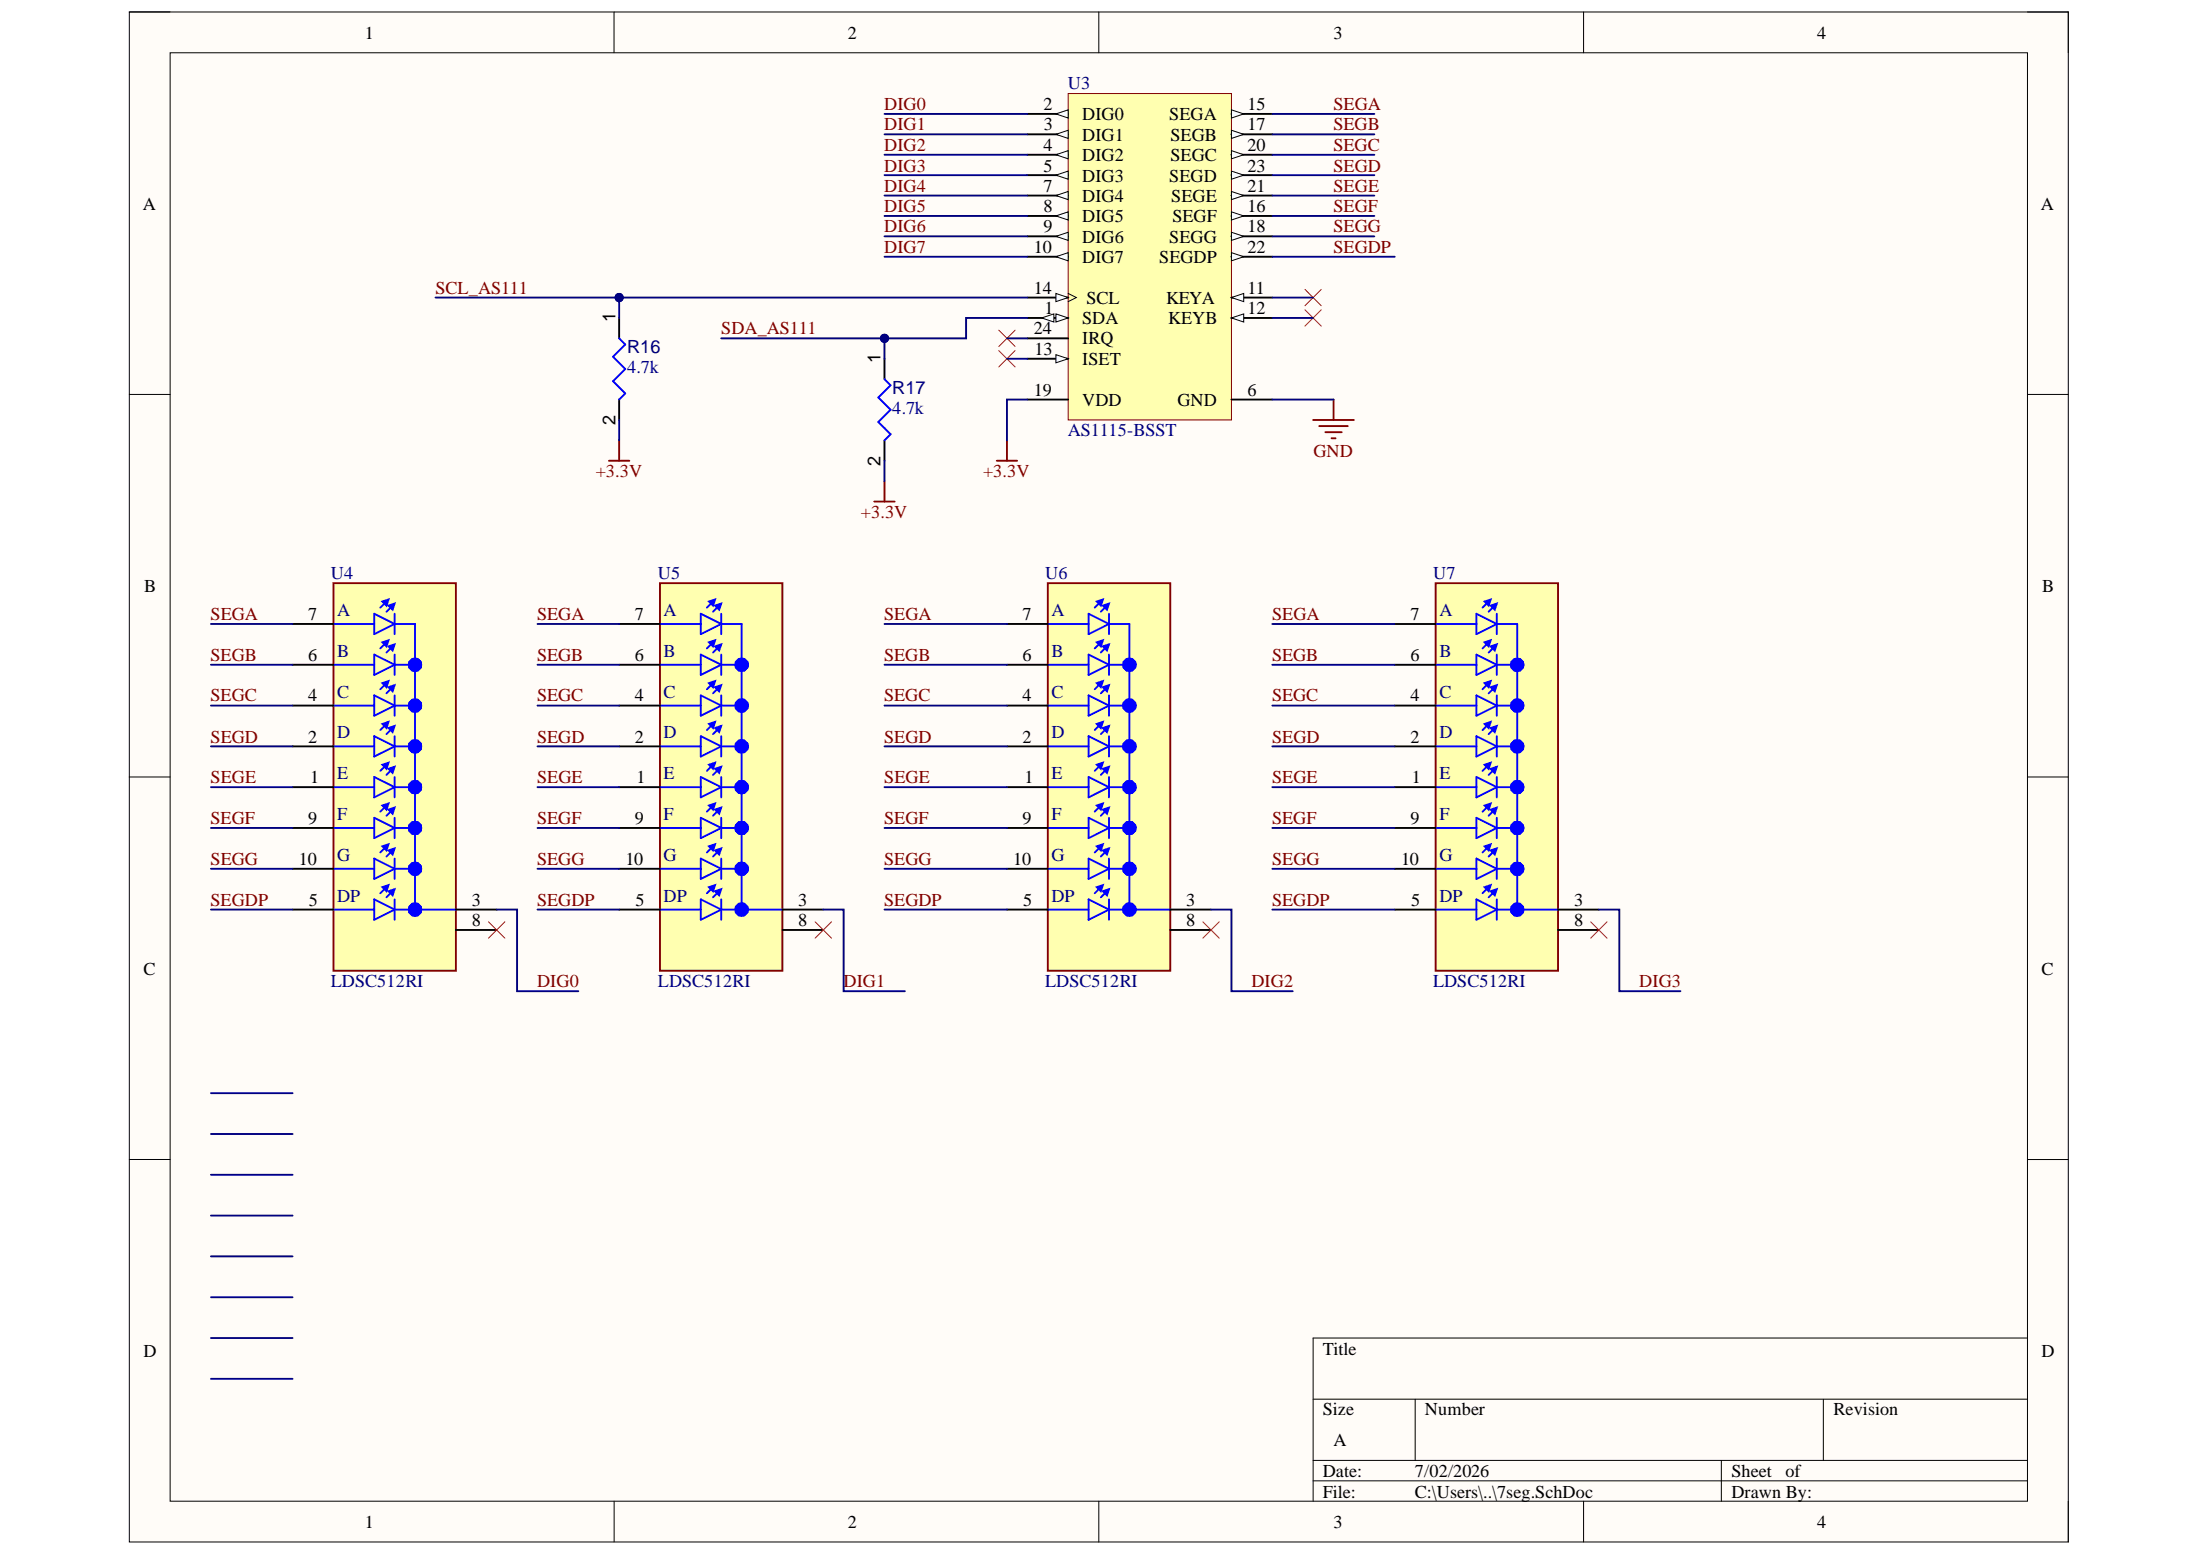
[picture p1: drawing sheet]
<svg xmlns="http://www.w3.org/2000/svg" width="297mm" height="210mm" viewBox="0 0 297 210" stroke-linecap="round" stroke-linejoin="round" font-family="sans-serif">
<path d="M17.5 1.6h261.8v206.5h-261.8z" fill-rule="evenodd" fill="#fffcf8"/>
<path d="M17.5 1.6h261.8v206.5h-261.8z" fill="none" stroke="#000" stroke-width=".14"/>
<path d="M23 7.1h250.7v195.5h-250.7z" fill-rule="evenodd" fill="#fffcf8"/>
<g fill="none" stroke="#000" stroke-width=".14">
<path d="M17.5 1.6h5.5M23 7.1h250.7v195.5h-250.7zM82.9 1.6v5.5M148.4 1.6v5.5M213.8 1.6v5.5M273.7 1.6h5.6v5.5M17.5 53.2h5.5M273.7 53.2h5.6M17.5 104.9h5.5M273.7 104.9h5.6M17.5 156.5h5.5M273.7 156.5h5.6"/>
<path d="M177.3 188.9h96.4M177.3 197.1h96.4M177.3 199.9h96.4M191.1 188.9v8.2M232.4 197.1v5.5M246.2 188.9v8.2M273.7 180.6h-96.4v22M82.9 202.6v5.5M148.4 202.6v5.5M213.8 202.6v5.5M279.3 202.6v5.5"/>
</g>
<path d="M144.2 12.6h22.1v44.1h-22.1z" fill-rule="evenodd" fill="#ffffb0"/>
<path d="M144.2 12.6h22.1v44.1h-22.1z" fill="none" stroke="#800000" stroke-width=".14"/>
<path d="M138.7 42.9h5.5" fill="none" stroke="#000" stroke-width=".25"/>
<path d="M142.6 42.4l1.6 .5-1.6 .6z" fill="#f8fcff"/>
<path d="M142.6 42.4l1.6 .5-1.6 .6z" fill="none" stroke="#000" stroke-width=".14"/>
<path d="M140.6 42.9l1.7-.5v1.1z" fill="#f8fcff"/>
<path d="M140.6 42.9l1.7-.5v1.1z" fill="none" stroke="#000" stroke-width=".14"/>
<path d="M138.7 15.4h5.5" fill="none" stroke="#000" stroke-width=".25"/>
<path d="M142.6 15.4l1.6-.6v1.1z" fill="#f8fcff"/>
<path d="M142.6 15.4l1.6-.6v1.1z" fill="none" stroke="#000" stroke-width=".14"/>
<path d="M138.7 18.1h5.5" fill="none" stroke="#000" stroke-width=".25"/>
<path d="M142.6 18.1l1.6-.5v1.1z" fill="#f8fcff"/>
<path d="M142.6 18.1l1.6-.5v1.1z" fill="none" stroke="#000" stroke-width=".14"/>
<path d="M138.7 20.9h5.5" fill="none" stroke="#000" stroke-width=".25"/>
<path d="M142.6 20.9l1.6-.6v1.1z" fill="#f8fcff"/>
<path d="M142.6 20.9l1.6-.6v1.1z" fill="none" stroke="#000" stroke-width=".14"/>
<path d="M138.7 23.6h5.5" fill="none" stroke="#000" stroke-width=".25"/>
<path d="M142.6 23.6l1.6-.5v1.1z" fill="#f8fcff"/>
<path d="M142.6 23.6l1.6-.5v1.1z" fill="none" stroke="#000" stroke-width=".14"/>
<path d="M138.7 26.4h5.5M166.3 53.9h5.5" fill="none" stroke="#000" stroke-width=".25"/>
<path d="M142.6 26.4l1.6-.6v1.1z" fill="#f8fcff"/>
<path d="M142.6 26.4l1.6-.6v1.1z" fill="none" stroke="#000" stroke-width=".14"/>
<path d="M138.7 29.1h5.5" fill="none" stroke="#000" stroke-width=".25"/>
<path d="M142.6 29.1l1.6-.5v1.1z" fill="#f8fcff"/>
<path d="M142.6 29.1l1.6-.5v1.1z" fill="none" stroke="#000" stroke-width=".14"/>
<path d="M138.7 31.9h5.5" fill="none" stroke="#000" stroke-width=".25"/>
<path d="M142.6 31.9l1.6-.5v1.1z" fill="#f8fcff"/>
<path d="M142.6 31.9l1.6-.5v1.1z" fill="none" stroke="#000" stroke-width=".14"/>
<path d="M138.7 34.7h5.5" fill="none" stroke="#000" stroke-width=".25"/>
<path d="M142.6 34.7l1.6-.6v1.1z" fill="#f8fcff"/>
<path d="M142.6 34.7l1.6-.6v1.1z" fill="none" stroke="#000" stroke-width=".14"/>
<path d="M166.3 40.2h5.5" fill="none" stroke="#000" stroke-width=".25"/>
<path d="M166.3 40.2l1.6-.6v1.1z" fill="#f8fcff"/>
<path d="M166.3 40.2l1.6-.6v1.1z" fill="none" stroke="#000" stroke-width=".14"/>
<path d="M166.3 42.9h5.5" fill="none" stroke="#000" stroke-width=".25"/>
<path d="M166.3 42.9l1.6-.5v1.1z" fill="#f8fcff"/>
<path d="M166.3 42.9l1.6-.5v1.1z" fill="none" stroke="#000" stroke-width=".14"/>
<path d="M138.7 48.4h5.5" fill="none" stroke="#000" stroke-width=".25"/>
<path d="M142.6 47.9l1.6 .5-1.6 .6z" fill="#f8fcff"/>
<path d="M142.6 47.9l1.6 .5-1.6 .6z" fill="none" stroke="#000" stroke-width=".14"/>
<path d="M138.7 40.2h5.5" fill="none" stroke="#000" stroke-width=".25"/>
<path d="M142.6 39.6l1.6 .6-1.6 .5z" fill="#f8fcff"/>
<path d="M142.6 39.6l1.6 .6-1.6 .5zM144.2 39.6l1.1 .6-1.1 .5" fill="none" stroke="#000" stroke-width=".14"/>
<path d="M166.3 15.4h5.5" fill="none" stroke="#000" stroke-width=".25"/>
<path d="M166.3 14.8l1.6 .6-1.6 .5z" fill="#f8fcff"/>
<path d="M166.3 14.8l1.6 .6-1.6 .5z" fill="none" stroke="#000" stroke-width=".14"/>
<path d="M166.3 29.1h5.5" fill="none" stroke="#000" stroke-width=".25"/>
<path d="M166.3 28.6l1.6 .5-1.6 .6z" fill="#f8fcff"/>
<path d="M166.3 28.6l1.6 .5-1.6 .6z" fill="none" stroke="#000" stroke-width=".14"/>
<path d="M166.3 18.1h5.5" fill="none" stroke="#000" stroke-width=".25"/>
<path d="M166.3 17.6l1.6 .5-1.6 .6z" fill="#f8fcff"/>
<path d="M166.3 17.6l1.6 .5-1.6 .6z" fill="none" stroke="#000" stroke-width=".14"/>
<path d="M166.3 31.9h5.5" fill="none" stroke="#000" stroke-width=".25"/>
<path d="M166.3 31.4l1.6 .5-1.6 .6z" fill="#f8fcff"/>
<path d="M166.3 31.4l1.6 .5-1.6 .6z" fill="none" stroke="#000" stroke-width=".14"/>
<path d="M166.3 20.9h5.5M138.7 53.9h5.5" fill="none" stroke="#000" stroke-width=".25"/>
<path d="M166.3 20.3l1.6 .6-1.6 .5z" fill="#f8fcff"/>
<path d="M166.3 20.3l1.6 .6-1.6 .5z" fill="none" stroke="#000" stroke-width=".14"/>
<path d="M166.3 26.4h5.5" fill="none" stroke="#000" stroke-width=".25"/>
<path d="M166.3 25.8l1.6 .6-1.6 .5z" fill="#f8fcff"/>
<path d="M166.3 25.8l1.6 .6-1.6 .5z" fill="none" stroke="#000" stroke-width=".14"/>
<path d="M166.3 34.7h5.5" fill="none" stroke="#000" stroke-width=".25"/>
<path d="M166.3 34.1l1.6 .6-1.6 .5z" fill="#f8fcff"/>
<path d="M166.3 34.1l1.6 .6-1.6 .5z" fill="none" stroke="#000" stroke-width=".14"/>
<path d="M166.3 23.6h5.5" fill="none" stroke="#000" stroke-width=".25"/>
<path d="M166.3 23.1l1.6 .5-1.6 .6z" fill="#f8fcff"/>
<path d="M166.3 23.1l1.6 .5-1.6 .6z" fill="none" stroke="#000" stroke-width=".14"/>
<path d="M138.7 45.7h5.5" fill="none" stroke="#000" stroke-width=".25"/>
<path d="M45 78.7h16.6v52.3h-16.6z" fill-rule="evenodd" fill="#ffffb0"/>
<path d="M45 78.7h16.6v52.3h-16.6z" fill="none" stroke="#800000" stroke-width=".25"/>
<g fill="none" stroke="#00f" stroke-width=".25">
<path d="M45 84.2h5.5M45 89.7h5.5M45 95.2h5.5M50.5 82.8l2.8 1.4-2.8 1.4zM50.5 88.4l2.8 1.3-2.8 1.4zM50.5 93.9l2.8 1.3-2.8 1.4zM50.5 99.4l2.8 1.4-2.8 1.3zM51.9 81.5l-.5 .5M51.9 87l-.5 .5M51.9 92.5l-.5 .5M51.9 98l-.5 .5M52.7 82l-.5 .6"/>
<path d="M52.7 87.5l-.5 .6M52.7 93l-.5 .6M52.7 98.5l-.5 .6M53.3 82.8v2.8M53.3 88.4v2.7M53.3 93.9v2.7M53.3 99.4v2.7M53.3 84.2h2.7v38.6M53.3 89.7h2.7M53.3 95.2h2.7M45 100.8h5.5M45 106.3h5.5"/>
<path d="M45 111.8h5.5M45 117.3h5.5M50.5 104.9l2.8 1.4-2.8 1.3zM50.5 110.4l2.8 1.4-2.8 1.3zM50.5 115.9l2.8 1.4-2.8 1.3zM51.9 103.5l-.5 .6M51.9 109l-.5 .6M51.9 114.5l-.5 .6M52.7 104.1l-.5 .5M52.7 109.6l-.5 .5M52.7 115.1l-.5 .5M53.3 104.9v2.7"/>
<path d="M53.3 110.4v2.7M53.3 115.9v2.7M53.3 100.8h2.7M53.3 106.3h2.7M53.3 111.8h2.7M53.3 117.3h2.7M45 122.8h5.5M50.5 121.4l2.8 1.4-2.8 1.4zM51.9 120l-.5 .6M52.7 120.6l-.5 .5M53.3 121.4v2.8M53.3 122.8h8.3"/>
</g>
<path d="M52.5 81.7l.8-.2-.3 .8z" fill="#00f"/>
<path d="M52.5 81.7l.8-.2-.3 .8z" fill="none" stroke="#00f" stroke-width=".25"/>
<path d="M51.6 81.2l.9-.3-.3 .8z" fill="#00f"/>
<path d="M51.6 81.2l.9-.3-.3 .8z" fill="none" stroke="#00f" stroke-width=".25"/>
<path d="M52.5 87.3l.8-.3-.3 .8z" fill="#00f"/>
<path d="M52.5 87.3l.8-.3-.3 .8z" fill="none" stroke="#00f" stroke-width=".25"/>
<path d="M51.6 86.7l.9-.3-.3 .9z" fill="#00f"/>
<path d="M51.6 86.7l.9-.3-.3 .9z" fill="none" stroke="#00f" stroke-width=".25"/>
<path d="M52.5 92.8l.8-.3-.3 .8z" fill="#00f"/>
<path d="M52.5 92.8l.8-.3-.3 .8z" fill="none" stroke="#00f" stroke-width=".25"/>
<path d="M51.6 92.2l.9-.3-.3 .9z" fill="#00f"/>
<path d="M51.6 92.2l.9-.3-.3 .9z" fill="none" stroke="#00f" stroke-width=".25"/>
<path d="M52.5 98.3l.8-.3-.3 .8z" fill="#00f"/>
<path d="M52.5 98.3l.8-.3-.3 .8z" fill="none" stroke="#00f" stroke-width=".25"/>
<path d="M51.6 97.7l.9-.3-.3 .9z" fill="#00f"/>
<path d="M51.6 97.7l.9-.3-.3 .9z" fill="none" stroke="#00f" stroke-width=".25"/>
<path d="M52.5 103.8l.8-.3-.3 .8z" fill="#00f"/>
<path d="M52.5 103.8l.8-.3-.3 .8z" fill="none" stroke="#00f" stroke-width=".25"/>
<path d="M51.6 103.2l.9-.2-.3 .8z" fill="#00f"/>
<path d="M51.6 103.2l.9-.2-.3 .8z" fill="none" stroke="#00f" stroke-width=".25"/>
<path d="M52.5 109.3l.8-.3-.3 .8z" fill="#00f"/>
<path d="M52.5 109.3l.8-.3-.3 .8z" fill="none" stroke="#00f" stroke-width=".25"/>
<path d="M51.6 108.7l.9-.2-.3 .8z" fill="#00f"/>
<path d="M51.6 108.7l.9-.2-.3 .8z" fill="none" stroke="#00f" stroke-width=".25"/>
<path d="M52.5 114.8l.8-.3-.3 .8z" fill="#00f"/>
<path d="M52.5 114.8l.8-.3-.3 .8z" fill="none" stroke="#00f" stroke-width=".25"/>
<path d="M51.6 114.2l.9-.2-.3 .8z" fill="#00f"/>
<path d="M51.6 114.2l.9-.2-.3 .8z" fill="none" stroke="#00f" stroke-width=".25"/>
<path d="M52.5 120.3l.8-.3-.3 .9z" fill="#00f"/>
<path d="M52.5 120.3l.8-.3-.3 .9z" fill="none" stroke="#00f" stroke-width=".25"/>
<path d="M51.6 119.8l.9-.3-.3 .8z" fill="#00f"/>
<path d="M51.6 119.8l.9-.3-.3 .8z" fill="none" stroke="#00f" stroke-width=".25"/>
<g fill="none" stroke="#00f" stroke-width="1.4">
<circle cx="56" cy="89.7" r=".28"/>
<circle cx="56" cy="95.2" r=".28"/>
<circle cx="56" cy="117.3" r=".28"/>
<circle cx="56" cy="111.8" r=".28"/>
<circle cx="56" cy="100.8" r=".28"/>
<circle cx="56" cy="106.3" r=".28"/>
<circle cx="56" cy="122.8" r=".28"/>
</g>
<path d="M39.5 84.2h5.5M39.5 89.7h5.5M39.5 95.2h5.5M39.5 100.8h5.5M39.5 106.3h5.5M39.5 111.8h5.5M39.5 117.3h5.5M39.5 122.8h5.5M61.6 122.8h5.5M61.6 125.5h5.5" fill="none" stroke="#000" stroke-width=".25"/>
<path d="M89.1 78.7h16.5v52.3h-16.5z" fill-rule="evenodd" fill="#ffffb0"/>
<path d="M89.1 78.7h16.5v52.3h-16.5z" fill="none" stroke="#800000" stroke-width=".25"/>
<g fill="none" stroke="#00f" stroke-width=".25">
<path d="M89.1 84.2h5.5M89.1 89.7h5.5M89.1 95.2h5.5M94.6 82.8l2.8 1.4-2.8 1.4zM94.6 88.4l2.8 1.3-2.8 1.4zM94.6 93.9l2.8 1.3-2.8 1.4zM94.6 99.4l2.8 1.4-2.8 1.3zM96 81.5l-.6 .5M96 87l-.6 .5M96 92.5l-.6 .5M96 98l-.6 .5M96.8 82l-.5 .6"/>
<path d="M96.8 87.5l-.5 .6M96.8 93l-.5 .6M96.8 98.5l-.5 .6M97.4 82.8v2.8M97.4 88.4v2.7M97.4 93.9v2.7M97.4 99.4v2.7M97.4 84.2h2.7v38.6M97.4 89.7h2.7M97.4 95.2h2.7M89.1 100.8h5.5M89.1 106.3h5.5"/>
<path d="M89.1 111.8h5.5M89.1 117.3h5.5M94.6 104.9l2.8 1.4-2.8 1.3zM94.6 110.4l2.8 1.4-2.8 1.3zM94.6 115.9l2.8 1.4-2.8 1.3zM96 103.5l-.6 .6M96 109l-.6 .6M96 114.5l-.6 .6M96.8 104.1l-.5 .5M96.8 109.6l-.5 .5M96.8 115.1l-.5 .5M97.4 104.9v2.7"/>
<path d="M97.4 110.4v2.7M97.4 115.9v2.7M97.4 100.8h2.7M97.4 106.3h2.7M97.4 111.8h2.7M97.4 117.3h2.7M89.1 122.8h5.5M94.6 121.4l2.8 1.4-2.8 1.4zM96 120l-.6 .6M96.8 120.6l-.5 .5M97.4 121.4v2.8M97.4 122.8h8.2"/>
</g>
<path d="M96.5 81.7l.9-.2-.3 .8z" fill="#00f"/>
<path d="M96.5 81.7l.9-.2-.3 .8z" fill="none" stroke="#00f" stroke-width=".25"/>
<path d="M95.7 81.2l.8-.3-.2 .8z" fill="#00f"/>
<path d="M95.7 81.2l.8-.3-.2 .8z" fill="none" stroke="#00f" stroke-width=".25"/>
<path d="M96.5 87.3l.9-.3-.3 .8z" fill="#00f"/>
<path d="M96.5 87.3l.9-.3-.3 .8z" fill="none" stroke="#00f" stroke-width=".25"/>
<path d="M95.7 86.7l.8-.3-.2 .9z" fill="#00f"/>
<path d="M95.7 86.7l.8-.3-.2 .9z" fill="none" stroke="#00f" stroke-width=".25"/>
<path d="M96.5 92.8l.9-.3-.3 .8z" fill="#00f"/>
<path d="M96.5 92.8l.9-.3-.3 .8z" fill="none" stroke="#00f" stroke-width=".25"/>
<path d="M95.7 92.2l.8-.3-.2 .9z" fill="#00f"/>
<path d="M95.7 92.2l.8-.3-.2 .9z" fill="none" stroke="#00f" stroke-width=".25"/>
<path d="M96.5 98.3l.9-.3-.3 .8z" fill="#00f"/>
<path d="M96.5 98.3l.9-.3-.3 .8z" fill="none" stroke="#00f" stroke-width=".25"/>
<path d="M95.7 97.7l.8-.3-.2 .9z" fill="#00f"/>
<path d="M95.7 97.7l.8-.3-.2 .9z" fill="none" stroke="#00f" stroke-width=".25"/>
<path d="M96.5 103.8l.9-.3-.3 .8z" fill="#00f"/>
<path d="M96.5 103.8l.9-.3-.3 .8z" fill="none" stroke="#00f" stroke-width=".25"/>
<path d="M95.7 103.2l.8-.2-.2 .8z" fill="#00f"/>
<path d="M95.7 103.2l.8-.2-.2 .8z" fill="none" stroke="#00f" stroke-width=".25"/>
<path d="M96.5 109.3l.9-.3-.3 .8z" fill="#00f"/>
<path d="M96.5 109.3l.9-.3-.3 .8z" fill="none" stroke="#00f" stroke-width=".25"/>
<path d="M95.7 108.7l.8-.2-.2 .8z" fill="#00f"/>
<path d="M95.7 108.7l.8-.2-.2 .8z" fill="none" stroke="#00f" stroke-width=".25"/>
<path d="M96.5 114.8l.9-.3-.3 .8z" fill="#00f"/>
<path d="M96.5 114.8l.9-.3-.3 .8z" fill="none" stroke="#00f" stroke-width=".25"/>
<path d="M95.7 114.2l.8-.2-.2 .8z" fill="#00f"/>
<path d="M95.7 114.2l.8-.2-.2 .8z" fill="none" stroke="#00f" stroke-width=".25"/>
<path d="M96.5 120.3l.9-.3-.3 .9z" fill="#00f"/>
<path d="M96.5 120.3l.9-.3-.3 .9z" fill="none" stroke="#00f" stroke-width=".25"/>
<path d="M95.7 119.8l.8-.3-.2 .8z" fill="#00f"/>
<path d="M95.7 119.8l.8-.3-.2 .8z" fill="none" stroke="#00f" stroke-width=".25"/>
<g fill="none" stroke="#00f" stroke-width="1.4">
<circle cx="100.1" cy="95.2" r=".28"/>
<circle cx="100.1" cy="89.7" r=".27"/>
<circle cx="100.1" cy="89.7" r=".28"/>
<circle cx="100.1" cy="117.3" r=".27"/>
<circle cx="100.1" cy="111.8" r=".27"/>
<circle cx="100.1" cy="100.8" r=".27"/>
<circle cx="100.1" cy="106.3" r=".27"/>
<circle cx="100.1" cy="106.3" r=".28"/>
<circle cx="100.1" cy="100.8" r=".28"/>
<circle cx="100.1" cy="122.8" r=".27"/>
<circle cx="100.1" cy="122.8" r=".28"/>
</g>
<path d="M83.6 84.2h5.5M83.6 89.7h5.5M83.6 95.2h5.5M83.6 100.8h5.5M83.6 106.3h5.5M83.6 111.8h5.5M83.6 117.3h5.5M83.6 122.8h5.5M105.6 122.8h5.6M105.6 125.5h5.6" fill="none" stroke="#000" stroke-width=".25"/>
<path d="M141.5 78.7h16.5v52.3h-16.5z" fill-rule="evenodd" fill="#ffffb0"/>
<path d="M141.5 78.7h16.5v52.3h-16.5z" fill="none" stroke="#800000" stroke-width=".25"/>
<g fill="none" stroke="#00f" stroke-width=".25">
<path d="M141.5 84.2h5.5M141.5 89.7h5.5M141.5 95.2h5.5M147 82.8l2.7 1.4-2.7 1.4zM147 88.4l2.7 1.3-2.7 1.4zM147 93.9l2.7 1.3-2.7 1.4zM147 99.4l2.7 1.4-2.7 1.3zM148.4 81.5l-.6 .5M148.4 87l-.6 .5M148.4 92.5l-.6 .5M148.4 98l-.6 .5M149.2 82l-.6 .6"/>
<path d="M149.2 87.5l-.6 .6M149.2 93l-.6 .6M149.2 98.5l-.6 .6M149.7 82.8v2.8M149.7 88.4v2.7M149.7 93.9v2.7M149.7 99.4v2.7M149.7 84.2h2.8v38.6M149.7 89.7h2.8M149.7 95.2h2.8M141.5 100.8h5.5M141.5 106.3h5.5"/>
<path d="M141.5 111.8h5.5M141.5 117.3h5.5M147 104.9l2.7 1.4-2.7 1.3zM147 110.4l2.7 1.4-2.7 1.3zM147 115.9l2.7 1.4-2.7 1.3zM148.4 103.5l-.6 .6M148.4 109l-.6 .6M148.4 114.5l-.6 .6M149.2 104.1l-.6 .5M149.2 109.6l-.6 .5M149.2 115.1l-.6 .5M149.7 104.9v2.7"/>
<path d="M149.7 110.4v2.7M149.7 115.9v2.7M149.7 100.8h2.8M149.7 106.3h2.8M149.7 111.8h2.8M149.7 117.3h2.8M141.5 122.8h5.5M147 121.4l2.7 1.4-2.7 1.4zM148.4 120l-.6 .6M149.2 120.6l-.6 .5M149.7 121.4v2.8M149.7 122.8h8.3"/>
</g>
<path d="M148.9 81.7l.8-.2-.2 .8z" fill="#00f"/>
<path d="M148.9 81.7l.8-.2-.2 .8z" fill="none" stroke="#00f" stroke-width=".25"/>
<path d="M148.1 81.2l.8-.3-.3 .8z" fill="#00f"/>
<path d="M148.1 81.2l.8-.3-.3 .8z" fill="none" stroke="#00f" stroke-width=".25"/>
<path d="M148.9 87.3l.8-.3-.2 .8z" fill="#00f"/>
<path d="M148.9 87.3l.8-.3-.2 .8z" fill="none" stroke="#00f" stroke-width=".25"/>
<path d="M148.1 86.7l.8-.3-.3 .9z" fill="#00f"/>
<path d="M148.1 86.7l.8-.3-.3 .9z" fill="none" stroke="#00f" stroke-width=".25"/>
<path d="M148.9 92.8l.8-.3-.2 .8z" fill="#00f"/>
<path d="M148.9 92.8l.8-.3-.2 .8z" fill="none" stroke="#00f" stroke-width=".25"/>
<path d="M148.1 92.2l.8-.3-.3 .9z" fill="#00f"/>
<path d="M148.1 92.2l.8-.3-.3 .9z" fill="none" stroke="#00f" stroke-width=".25"/>
<path d="M148.9 98.3l.8-.3-.2 .8z" fill="#00f"/>
<path d="M148.9 98.3l.8-.3-.2 .8z" fill="none" stroke="#00f" stroke-width=".25"/>
<path d="M148.1 97.7l.8-.3-.3 .9z" fill="#00f"/>
<path d="M148.1 97.7l.8-.3-.3 .9z" fill="none" stroke="#00f" stroke-width=".25"/>
<path d="M148.9 103.8l.8-.3-.2 .8z" fill="#00f"/>
<path d="M148.9 103.8l.8-.3-.2 .8z" fill="none" stroke="#00f" stroke-width=".25"/>
<path d="M148.1 103.2l.8-.2-.3 .8z" fill="#00f"/>
<path d="M148.1 103.2l.8-.2-.3 .8z" fill="none" stroke="#00f" stroke-width=".25"/>
<path d="M148.9 109.3l.8-.3-.2 .8z" fill="#00f"/>
<path d="M148.9 109.3l.8-.3-.2 .8z" fill="none" stroke="#00f" stroke-width=".25"/>
<path d="M148.1 108.7l.8-.2-.3 .8z" fill="#00f"/>
<path d="M148.1 108.7l.8-.2-.3 .8z" fill="none" stroke="#00f" stroke-width=".25"/>
<path d="M148.9 114.8l.8-.3-.2 .8z" fill="#00f"/>
<path d="M148.9 114.8l.8-.3-.2 .8z" fill="none" stroke="#00f" stroke-width=".25"/>
<path d="M148.1 114.2l.8-.2-.3 .8z" fill="#00f"/>
<path d="M148.1 114.2l.8-.2-.3 .8z" fill="none" stroke="#00f" stroke-width=".25"/>
<path d="M148.9 120.3l.8-.3-.2 .9z" fill="#00f"/>
<path d="M148.9 120.3l.8-.3-.2 .9z" fill="none" stroke="#00f" stroke-width=".25"/>
<path d="M148.1 119.8l.8-.3-.3 .8z" fill="#00f"/>
<path d="M148.1 119.8l.8-.3-.3 .8z" fill="none" stroke="#00f" stroke-width=".25"/>
<g fill="none" stroke="#00f" stroke-width="1.4">
<circle cx="152.5" cy="89.7" r=".28"/>
<circle cx="152.5" cy="95.2" r=".28"/>
<circle cx="152.5" cy="117.3" r=".28"/>
<circle cx="152.5" cy="111.8" r=".28"/>
<circle cx="152.5" cy="100.8" r=".28"/>
<circle cx="152.5" cy="106.3" r=".28"/>
<circle cx="152.5" cy="122.8" r=".28"/>
</g>
<path d="M136 84.2h5.5M136 89.7h5.5M136 95.2h5.5M136 100.8h5.5M136 106.3h5.5M136 111.8h5.5M136 117.3h5.5M136 122.8h5.5M158 122.8h5.5M158 125.5h5.5" fill="none" stroke="#000" stroke-width=".25"/>
<path d="M193.8 78.7h16.6v52.3h-16.6z" fill-rule="evenodd" fill="#ffffb0"/>
<path d="M193.8 78.7h16.6v52.3h-16.6z" fill="none" stroke="#800000" stroke-width=".25"/>
<g fill="none" stroke="#00f" stroke-width=".25">
<path d="M193.8 84.2h5.5M193.8 89.7h5.5M193.8 95.2h5.5M199.3 82.8l2.8 1.4-2.8 1.4zM199.3 88.4l2.8 1.3-2.8 1.4zM199.3 93.9l2.8 1.3-2.8 1.4zM199.3 99.4l2.8 1.4-2.8 1.3zM200.7 81.5l-.5 .5M200.7 87l-.5 .5M200.7 92.5l-.5 .5M200.7 98l-.5 .6M201.5 82l-.5 .6"/>
<path d="M201.5 87.5l-.5 .6M201.5 93l-.5 .6M201.5 98.6l-.5 .5M202.1 82.8v2.8M202.1 88.4v2.7M202.1 93.9v2.7M202.1 99.4v2.7M202.1 84.2h2.8v38.6M202.1 89.7h2.8M202.1 95.2h2.8M193.8 100.8h5.5M193.8 106.3h5.5"/>
<path d="M193.8 111.8h5.5M193.8 117.3h5.5M199.3 104.9l2.8 1.4-2.8 1.3zM199.3 110.4l2.8 1.4-2.8 1.3zM199.3 115.9l2.8 1.4-2.8 1.4zM200.7 103.5l-.5 .6M200.7 109l-.5 .6M200.7 114.5l-.5 .6M201.5 104.1l-.5 .5M201.5 109.6l-.5 .5M201.5 115.1l-.5 .5M202.1 104.9v2.7"/>
<path d="M202.1 110.4v2.7M202.1 115.9v2.8M202.1 100.8h2.8M202.1 106.3h2.8M202.1 111.8h2.8M202.1 117.3h2.8M193.8 122.8h5.5M199.3 121.4l2.8 1.4-2.8 1.4zM200.7 120l-.5 .6M201.5 120.6l-.5 .5M202.1 121.4v2.8M202.1 122.8h8.3"/>
</g>
<path d="M201.3 81.7l.8-.2-.3 .8z" fill="#00f"/>
<path d="M201.3 81.7l.8-.2-.3 .8z" fill="none" stroke="#00f" stroke-width=".25"/>
<path d="M200.4 81.2l.9-.3-.3 .8z" fill="#00f"/>
<path d="M200.4 81.2l.9-.3-.3 .8z" fill="none" stroke="#00f" stroke-width=".25"/>
<path d="M201.3 87.3l.8-.3-.3 .8z" fill="#00f"/>
<path d="M201.3 87.3l.8-.3-.3 .8z" fill="none" stroke="#00f" stroke-width=".25"/>
<path d="M200.4 86.7l.9-.3-.3 .9z" fill="#00f"/>
<path d="M200.4 86.7l.9-.3-.3 .9z" fill="none" stroke="#00f" stroke-width=".25"/>
<path d="M201.3 92.8l.8-.3-.3 .8z" fill="#00f"/>
<path d="M201.3 92.8l.8-.3-.3 .8z" fill="none" stroke="#00f" stroke-width=".25"/>
<path d="M200.4 92.2l.9-.3-.3 .9z" fill="#00f"/>
<path d="M200.4 92.2l.9-.3-.3 .9z" fill="none" stroke="#00f" stroke-width=".25"/>
<path d="M201.3 98.3l.8-.3-.3 .8z" fill="#00f"/>
<path d="M201.3 98.3l.8-.3-.3 .8z" fill="none" stroke="#00f" stroke-width=".25"/>
<path d="M200.4 97.7l.9-.3-.3 .9z" fill="#00f"/>
<path d="M200.4 97.7l.9-.3-.3 .9z" fill="none" stroke="#00f" stroke-width=".25"/>
<path d="M201.3 103.8l.8-.3-.3 .8z" fill="#00f"/>
<path d="M201.3 103.8l.8-.3-.3 .8z" fill="none" stroke="#00f" stroke-width=".25"/>
<path d="M200.4 103.2l.9-.2-.3 .8z" fill="#00f"/>
<path d="M200.4 103.2l.9-.2-.3 .8z" fill="none" stroke="#00f" stroke-width=".25"/>
<path d="M201.3 109.3l.8-.3-.3 .8z" fill="#00f"/>
<path d="M201.3 109.3l.8-.3-.3 .8z" fill="none" stroke="#00f" stroke-width=".25"/>
<path d="M200.4 108.7l.9-.2-.3 .8z" fill="#00f"/>
<path d="M200.4 108.7l.9-.2-.3 .8z" fill="none" stroke="#00f" stroke-width=".25"/>
<path d="M201.3 114.8l.8-.3-.3 .8z" fill="#00f"/>
<path d="M201.3 114.8l.8-.3-.3 .8z" fill="none" stroke="#00f" stroke-width=".25"/>
<path d="M200.4 114.2l.9-.2-.3 .8z" fill="#00f"/>
<path d="M200.4 114.2l.9-.2-.3 .8z" fill="none" stroke="#00f" stroke-width=".25"/>
<path d="M201.3 120.3l.8-.3-.3 .9z" fill="#00f"/>
<path d="M201.3 120.3l.8-.3-.3 .9z" fill="none" stroke="#00f" stroke-width=".25"/>
<path d="M200.4 119.8l.9-.3-.3 .8z" fill="#00f"/>
<path d="M83.6 45.7l.8 .8-1.6 1.7 1.6 1.6-1.6 1.7 1.6 1.6-.8 .8M119.4 51.2l.8 .8-1.6 1.7 1.6 1.6-1.6 1.7 1.6 1.6-.8 .8M200.4 119.8l.9-.3-.3 .8z" fill="none" stroke="#00f" stroke-width=".25"/>
<g fill="none" stroke="#00f" stroke-width="1.4">
<circle cx="204.9" cy="89.7" r=".28"/>
<circle cx="204.9" cy="95.2" r=".27"/>
<circle cx="204.9" cy="95.2" r=".28"/>
<circle cx="204.9" cy="89.7" r=".27"/>
<circle cx="204.9" cy="117.3" r=".28"/>
<circle cx="204.9" cy="106.3" r=".28"/>
<circle cx="204.9" cy="100.8" r=".28"/>
<circle cx="204.9" cy="111.8" r=".28"/>
<circle cx="204.9" cy="111.8" r=".27"/>
<circle cx="204.9" cy="100.8" r=".27"/>
<circle cx="204.9" cy="106.3" r=".27"/>
<circle cx="204.9" cy="117.3" r=".27"/>
<circle cx="204.9" cy="122.8" r=".28"/>
<circle cx="204.9" cy="122.8" r=".27"/>
</g>
<g fill="none" stroke="#000" stroke-width=".25">
<path d="M83.6 42.9v2.8M83.6 53.9v2.8M119.4 48.4v2.8M119.4 59.4v2.8M188.3 84.2h5.5M188.3 89.7h5.5M188.3 95.2h5.5M188.3 100.8h5.5M188.3 106.3h5.5M188.3 111.8h5.5M188.3 117.3h5.5M188.3 122.8h5.5"/>
<path d="M210.4 122.8h5.5M210.4 125.5h5.5"/>
</g>
<g fill="none" stroke="#f00" stroke-width=".14">
<path d="M176.2 39.1l2.2 2.2M178.4 39.1l-2.2 2.2M134.9 44.6l2.2 2.2M134.9 47.3l2.2 2.2M137.1 44.6l-2.2 2.2M137.1 47.3l-2.2 2.2M176.2 41.8l2.2 2.2M178.4 41.8l-2.2 2.2M66 124.4l2.2 2.2M68.2 124.4l-2.2 2.2M110.1 124.4l2.2 2.2M112.3 124.4l-2.2 2.2"/>
<path d="M162.4 124.4l2.2 2.2M164.6 124.4l-2.2 2.2M214.8 124.4l2.2 2.2M217 124.4l-2.2 2.2"/>
</g>
<path d="M83.6 59.4v2.8M136 59.4v2.8M177.3 56.7h5.5M178.1 57.5h3.9M178.9 58.3h2.3M179.8 59.2h.5M180.1 53.9v2.8M82.2 62.2h2.8M118 67.7h2.8M119.4 64.9v2.8M134.6 62.2h2.7" fill="none" stroke="#800000" stroke-width=".25"/>
<path d="M171.8 18.1h13.8M171.8 15.4h13.8M171.8 20.9h13.8M171.8 23.6h13.8M171.8 26.4h13.8M171.8 29.1h13.8M171.8 31.9h13.8M171.8 34.7h16.5M58.8 40.2h79.9" fill="none" stroke="#000080" stroke-width=".25"/>
<circle cx="83.6" cy="40.2" r=".55" fill="#000080"/>
<circle cx="83.6" cy="40.2" r=".55" fill="none" stroke="#000080" stroke-width=".14"/>
<path d="M119.4 15.4h19.3M119.4 18.1h19.3M119.4 20.9h19.3M119.4 23.6h19.3M119.4 26.4h19.3M119.4 29.1h19.3M119.4 31.9h19.3M119.4 34.7h19.3M83.6 40.2v2.7M83.6 56.7v2.7M171.8 53.9h8.3M119.4 62.2v2.7" fill="none" stroke="#000080" stroke-width=".25"/>
<circle cx="83.6" cy="40.2" r=".55" fill="#000080"/>
<circle cx="83.6" cy="40.2" r=".55" fill="none" stroke="#000080" stroke-width=".14"/>
<path d="M119.4 45.7v2.7" fill="none" stroke="#000080" stroke-width=".25"/>
<circle cx="119.4" cy="45.7" r=".55" fill="#000080"/>
<circle cx="119.4" cy="45.7" r=".55" fill="none" stroke="#000080" stroke-width=".14"/>
<path d="M138.7 42.9h-8.3v2.8h-33" fill="none" stroke="#000080" stroke-width=".25"/>
<circle cx="119.4" cy="45.7" r=".55" fill="#000080"/>
<circle cx="119.4" cy="45.7" r=".55" fill="none" stroke="#000080" stroke-width=".14"/>
<g fill="none" stroke="#000080" stroke-width=".25">
<path d="M136 48.4h2.7M136 45.7h2.7M138.7 53.9h-2.7v5.5M171.8 40.2h5.5M171.8 42.9h5.5M28.5 95.2h11M28.5 84.2h11M28.5 89.7h11M72.6 95.2h11M72.6 84.2h11M72.6 89.7h11M119.4 95.2h16.6"/>
<path d="M119.4 84.2h16.6M119.4 89.7h16.6M171.8 95.2h16.5M171.8 84.2h16.5M171.8 89.7h16.5M28.5 100.8h11M28.5 106.3h11M28.5 111.8h11M28.5 117.3h11M72.6 100.8h11M72.6 106.3h11M72.6 111.8h11"/>
<path d="M72.6 117.3h11M119.4 100.8h16.6M119.4 106.3h16.6M119.4 111.8h16.6M119.4 117.3h16.6M171.8 100.8h16.5M171.8 106.3h16.5M171.8 111.8h16.5M171.8 117.3h16.5M28.5 122.8h11M67.1 122.8h2.7v11h8.3M72.6 122.8h11"/>
<path d="M111.2 122.8h2.7v11h8.3M119.4 122.8h16.6M163.5 122.8h2.8v11h8.2M171.8 122.8h16.5M215.9 122.8h2.7v11h8.3M28.5 158.6h11M28.5 153.1h11M28.5 147.6h11M28.5 175.1h11M28.5 169.6h11M28.5 164.1h11M28.5 186.1h11"/>
<path d="M28.5 180.6h11"/>
</g>
<g font-size="2.5">
<text x="49.2" y="5.2">1</text>
<text x="114.5" y="5.2">2</text>
<text x="180" y="5.2">3</text>
<text x="245.4" y="5.2">4</text>
<text x="140.9" y="14.9">2</text>
<text x="141" y="17.6">3</text>
<text x="146.1" y="16.2">DIG0</text>
<text x="157.9" y="16.2">SEGA</text>
<text x="168.5" y="14.9">15</text>
<text x="168.5" y="17.6">17</text>
<text x="140.9" y="20.4">4</text>
<text x="140.9" y="23.2">5</text>
<text x="146.1" y="19">DIG1</text>
<text x="146.1" y="21.7">DIG2</text>
<text x="158" y="19">SEGB</text>
<text x="158" y="21.7">SEGC</text>
<text x="168.5" y="20.4">20</text>
<text x="168.5" y="23.2">23</text>
<text x="19.3" y="28.3">A</text>
<text x="140.9" y="25.9">7</text>
<text x="140.9" y="28.7">8</text>
<text x="146.1" y="24.5">DIG3</text>
<text x="146.1" y="27.2">DIG4</text>
<text x="157.9" y="24.5">SEGD</text>
<text x="158.1" y="27.2">SEGE</text>
<text x="168.5" y="28.7">16</text>
<text x="168.5" y="25.9">21</text>
<text x="275.6" y="28.3">A</text>
<text x="139.6" y="34.1">10</text>
<text x="140.9" y="31.4">9</text>
<text x="146.1" y="30">DIG5</text>
<text x="146.1" y="32.8">DIG6</text>
<text x="146.1" y="35.5">DIG7</text>
<text x="156.5" y="35.5">SEGDP</text>
<text x="157.9" y="32.8">SEGG</text>
<text x="158.3" y="30">SEGF</text>
<text x="168.5" y="31.4">18</text>
<text x="168.5" y="34.1">22</text>
<text x="139.6" y="39.6">14</text>
<text x="146.7" y="41">SCL</text>
<text x="157.5" y="41">KEYA</text>
<text x="168.5" y="39.6">11</text>
<text x="83.1" y="43.4" transform="rotate(-90 83.1 43.4)">1</text>
<text x="139.6" y="45.1">24</text>
<text x="139.7" y="47.9">13</text>
<text x="141" y="42.4">1</text>
<text x="146.1" y="43.8">SDA</text>
<text x="146.1" y="46.5">IRQ</text>
<text x="157.7" y="43.8">KEYB</text>
<text x="168.5" y="42.4">12</text>
<text x="118.9" y="48.9" transform="rotate(-90 118.9 48.9)">1</text>
<text x="139.6" y="53.4">19</text>
<text x="146.1" y="49.3">ISET</text>
<text x="168.5" y="53.4">6</text>
<text x="83.1" y="57.4" transform="rotate(-90 83.1 57.4)">2</text>
<text x="146.1" y="54.8">VDD</text>
<text x="159" y="54.8">GND</text>
<text x="118.9" y="62.9" transform="rotate(-90 118.9 62.9)">2</text>
<text x="19.5" y="79.9">B</text>
<text x="41.6" y="83.7">7</text>
<text x="85.7" y="83.7">7</text>
<text x="138.1" y="83.7">7</text>
<text x="190.4" y="83.7">7</text>
<text x="275.7" y="79.9">B</text>
<text x="41.6" y="89.2">6</text>
<text x="85.7" y="89.2">6</text>
<text x="138.1" y="89.2">6</text>
<text x="190.4" y="89.2">6</text>
<text x="41.6" y="94.7">4</text>
<text x="85.7" y="94.7">4</text>
<text x="138.1" y="94.7">4</text>
<text x="190.4" y="94.7">4</text>
<text x="41.6" y="100.3">2</text>
<text x="85.7" y="100.3">2</text>
<text x="138.1" y="100.3">2</text>
<text x="190.4" y="100.3">2</text>
<text x="41.9" y="105.8">1</text>
<text x="86" y="105.8">1</text>
<text x="138.3" y="105.8">1</text>
<text x="190.6" y="105.8">1</text>
<text x="41.6" y="111.3">9</text>
<text x="85.7" y="111.3">9</text>
<text x="138.1" y="111.3">9</text>
<text x="190.4" y="111.3">9</text>
<text x="40.4" y="116.8">10</text>
<text x="84.4" y="116.8">10</text>
<text x="136.8" y="116.8">10</text>
<text x="189.2" y="116.8">10</text>
<text x="41.7" y="122.2">5</text>
<text x="63.7" y="122.2">3</text>
<text x="63.7" y="125">8</text>
<text x="85.8" y="122.2">5</text>
<text x="107.8" y="122.2">3</text>
<text x="107.8" y="125">8</text>
<text x="138.2" y="122.2">5</text>
<text x="160.2" y="122.2">3</text>
<text x="160.2" y="125">8</text>
<text x="190.5" y="122.2">5</text>
<text x="212.5" y="122.2">3</text>
<text x="212.5" y="125">8</text>
<text x="19.4" y="131.5">C</text>
<text x="275.6" y="131.5">C</text>
<text x="19.4" y="183.2">D</text>
<text x="178.6" y="182.9">Title</text>
<text x="275.6" y="183.2">D</text>
<text x="178.6" y="191.1">Size</text>
<text x="192.4" y="191.1">Number</text>
<text x="247.6" y="191.1">Revision</text>
<text x="180" y="195.2">A</text>
<text x="178.6" y="199.4">Date:</text>
<text x="178.6" y="202.1">File:</text>
<text x="191" y="199.4">7/02/2026</text>
<text x="191" y="202.1">C:\Users\..\7seg.SchDoc</text>
<text x="233.8" y="199.4">Sheet</text>
<text x="233.8" y="202.1">Drawn By:</text>
<text x="241.1" y="199.4">of</text>
<text x="49.2" y="206.3">1</text>
<text x="114.5" y="206.3">2</text>
<text x="180" y="206.3">3</text>
<text x="245.4" y="206.3">4</text>
</g>
<g font-size="2.5" fill="#800000">
<text x="119.4" y="14.9">DIG0</text>
<text x="119.4" y="17.6">DIG1</text>
<text x="180" y="14.9">SEGA</text>
<text x="180" y="17.6">SEGB</text>
<text x="119.4" y="20.4">DIG2</text>
<text x="119.4" y="23.2">DIG3</text>
<text x="180" y="20.4">SEGC</text>
<text x="180" y="23.2">SEGD</text>
<text x="119.4" y="25.9">DIG4</text>
<text x="119.4" y="28.7">DIG5</text>
<text x="180" y="28.7">SEGF</text>
<text x="180" y="25.9">SEGE</text>
<text x="119.4" y="31.4">DIG6</text>
<text x="119.4" y="34.1">DIG7</text>
<text x="180" y="31.4">SEGG</text>
<text x="180" y="34.1">SEGDP</text>
<text x="58.8" y="39.6">SCL_AS111</text>
<text x="97.4" y="45.1">SDA_AS111</text>
<text x="80.5" y="64.4">+3.3V</text>
<text x="132.7" y="64.4">+3.3V</text>
<text x="177.3" y="61.7">GND</text>
<text x="116.2" y="69.9">+3.3V</text>
<text x="28.4" y="83.7">SEGA</text>
<text x="72.5" y="83.7">SEGA</text>
<text x="119.4" y="83.7">SEGA</text>
<text x="171.8" y="83.7">SEGA</text>
<text x="28.4" y="89.2">SEGB</text>
<text x="72.5" y="89.2">SEGB</text>
<text x="119.4" y="89.2">SEGB</text>
<text x="171.8" y="89.2">SEGB</text>
<text x="28.4" y="94.7">SEGC</text>
<text x="72.5" y="94.7">SEGC</text>
<text x="119.4" y="94.7">SEGC</text>
<text x="171.8" y="94.7">SEGC</text>
<text x="28.4" y="100.3">SEGD</text>
<text x="72.5" y="100.3">SEGD</text>
<text x="119.4" y="100.3">SEGD</text>
<text x="171.8" y="100.3">SEGD</text>
<text x="28.4" y="105.8">SEGE</text>
<text x="72.5" y="105.8">SEGE</text>
<text x="119.4" y="105.8">SEGE</text>
<text x="171.8" y="105.8">SEGE</text>
<text x="28.4" y="111.3">SEGF</text>
<text x="72.5" y="111.3">SEGF</text>
<text x="119.4" y="111.3">SEGF</text>
<text x="171.8" y="111.3">SEGF</text>
<text x="28.4" y="116.8">SEGG</text>
<text x="72.5" y="116.8">SEGG</text>
<text x="119.4" y="116.8">SEGG</text>
<text x="171.8" y="116.8">SEGG</text>
<text x="28.4" y="122.2">SEGDP</text>
<text x="72.5" y="122.2">SEGDP</text>
<text x="119.4" y="122.2">SEGDP</text>
<text x="171.8" y="122.2">SEGDP</text>
<text x="72.5" y="133.2">DIG0</text>
<text x="113.9" y="133.2">DIG1</text>
<text x="169" y="133.2">DIG2</text>
<text x="221.3" y="133.2">DIG3</text>
</g>
<g font-size="2.5" fill="#000080">
<text x="144.2" y="12.1">U3</text>
<text x="84.7" y="47.7">R16</text>
<text x="84.7" y="50.4">4.7k</text>
<text x="120.5" y="53.2">R17</text>
<text x="120.5" y="55.9">4.7k</text>
<text x="144.2" y="58.9">AS1115-BSST</text>
<text x="44.7" y="78.2">U4</text>
<text x="45.5" y="83.2">A</text>
<text x="88.8" y="78.2">U5</text>
<text x="89.6" y="83.2">A</text>
<text x="141.1" y="78.2">U6</text>
<text x="142" y="83.2">A</text>
<text x="193.5" y="78.2">U7</text>
<text x="194.3" y="83.2">A</text>
<text x="45.5" y="88.7">B</text>
<text x="89.6" y="88.7">B</text>
<text x="142" y="88.7">B</text>
<text x="194.3" y="88.7">B</text>
<text x="45.5" y="94.2">C</text>
<text x="89.6" y="94.2">C</text>
<text x="142" y="94.2">C</text>
<text x="194.3" y="94.2">C</text>
<text x="45.5" y="99.7">D</text>
<text x="89.6" y="99.7">D</text>
<text x="142" y="99.7">D</text>
<text x="194.3" y="99.7">D</text>
<text x="45.5" y="105.2">E</text>
<text x="89.6" y="105.2">E</text>
<text x="142" y="105.2">E</text>
<text x="194.3" y="105.2">E</text>
<text x="45.5" y="110.7">F</text>
<text x="89.6" y="110.7">F</text>
<text x="142" y="110.7">F</text>
<text x="194.3" y="110.7">F</text>
<text x="45.5" y="116.2">G</text>
<text x="89.6" y="116.2">G</text>
<text x="142" y="116.2">G</text>
<text x="194.3" y="116.2">G</text>
<text x="45.5" y="121.7">DP</text>
<text x="89.6" y="121.7">DP</text>
<text x="142" y="121.7">DP</text>
<text x="194.3" y="121.7">DP</text>
<text x="44.7" y="133.2">LDSC512RI</text>
<text x="88.8" y="133.2">LDSC512RI</text>
<text x="141.1" y="133.2">LDSC512RI</text>
<text x="193.5" y="133.2">LDSC512RI</text>
</g>
</svg>
